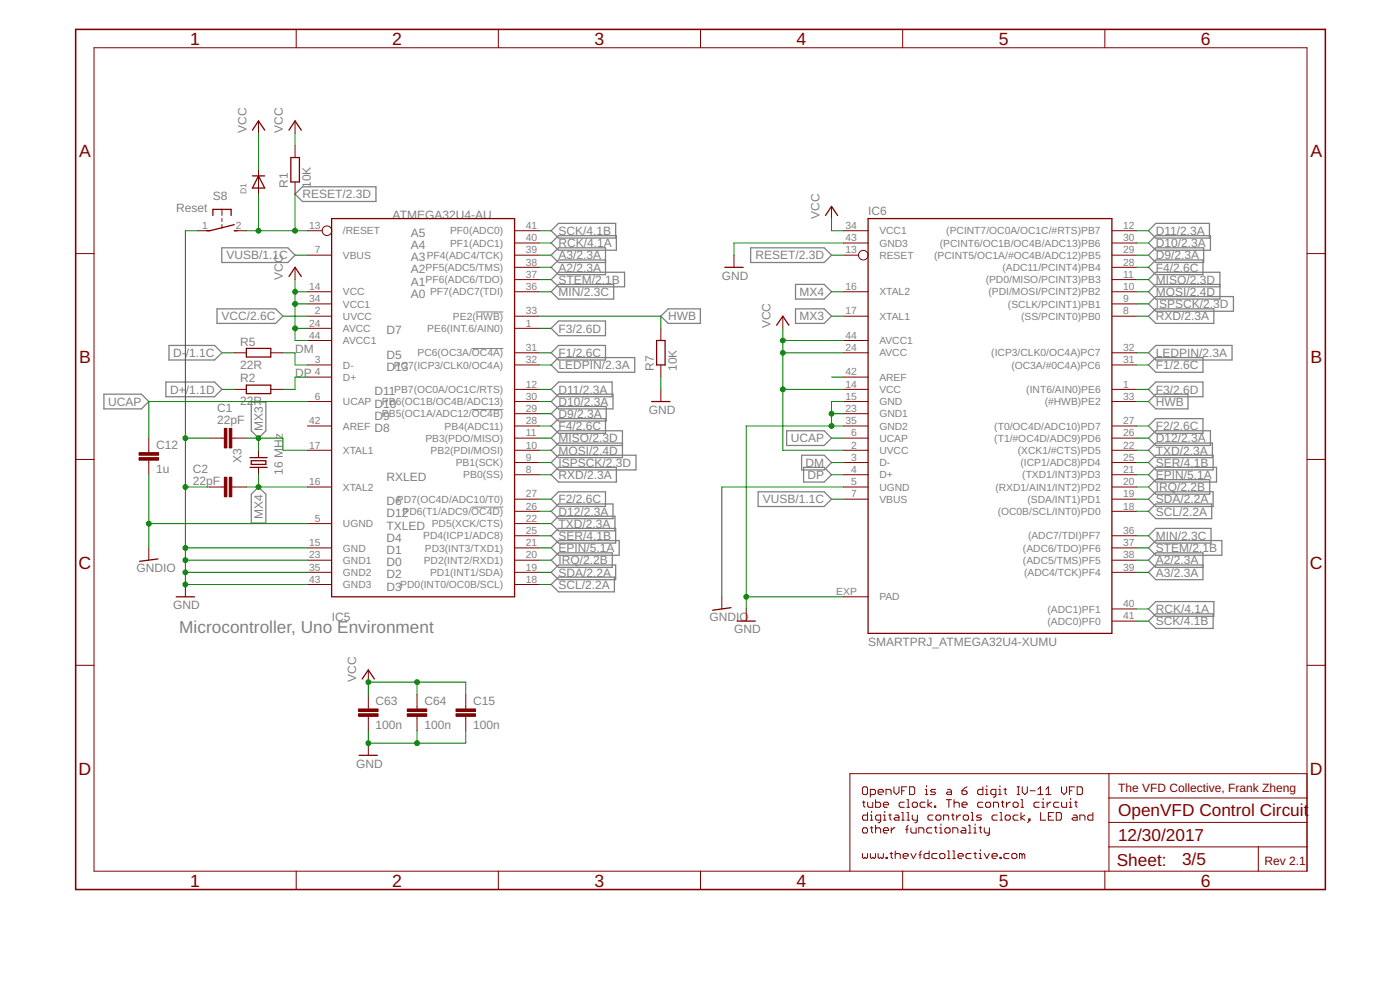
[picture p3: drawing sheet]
<svg xmlns="http://www.w3.org/2000/svg" width="210mm" height="148mm" viewBox="0 0 210 148" stroke-linecap="round" stroke-linejoin="round" font-family="sans-serif">
<path d="M70.7 52.2h4.8M71.3 46.7h4.2M70.7 76h4.8M70.7 61.4h4.8" fill="none" stroke="#808080" stroke-width=".15"/>
<g fill="none" stroke="#808080" stroke-width=".19">
<path d="M33.3 37.1h9.9l1 1.1-1 1.1h-9.9zM44.2 29.1l1.1-1.1h11.1v2.2h-11.1zM82.6 36.4l1.1-1.1h8.7v2.2h-8.7zM82.6 34.6l1.1-1.1h8.6v2.2h-8.6zM90.8 38.9h-7.1l-1.1 1.1 1.1 1.1h7.1v-4h-7.1l-1.1 1.1 1.1 1.1h7.1M112.5 37.1h11.1l1.1 1.1-1.1 1.1h-11.1zM172.2 36.4l1.1-1.1h8.2v2.2h-8.2zM172.2 34.6l1.1-1.1h8v2.2h-8zM173.3 38.9h7.1v2.2h-7.1l-1.1-1.1zM173.3 37.1h7.2v2.2h-7.2l-1.1-1.1zM15.6 59.1h5.6l1.1 1.1-1.1 1.1h-5.6zM24.9 57.2h7.3l1.1 1.1-1.1 1.1h-7.3z"/>
<path d="M25.3 51.8h6.9l1.1 1.1-1.1 1h-6.9zM32.5 46.3h8.8l1.1 1.1-1.1 1.1h-8.8zM82.6 54.7l1.1-1.1h11.5v2.2h-11.5zM82.6 52.9l1.1-1.1h7.1v2.1h-7.1zM82.6 58.3l1.1-1.1h8.1v2.2h-8.1zM82.6 43.7l1.1-1.1h8.3v2.2h-8.3zM82.6 41.9l1.1-1.1h9.9v2.2h-9.9zM82.6 49.2l1.1-1.1h7.1v2.2h-7.1zM99.1 47.4l1.1-1.1h4.8v2.2h-4.8zM119.3 46.3h4.3l1.1 1.1-1.1 1.1h-4.3zM119.3 42.6h4.3l1.1 1.1-1.1 1.1h-4.3zM172.2 47.4l1.1-1.1h8.7v2.2h-8.7z"/>
<path d="M172.2 52.9l1.1-1.1h11.4v2.1h-11.4zM172.2 58.3l1.1-1.1h7.1v2.2h-7.1zM172.2 45.5l1.1-1.1h11.6v2.2h-11.6zM173.3 53.6h7.1v2.2h-7.1l-1.1-1.1zM173.3 59.1h4.8v2.2h-4.8l-1.1-1.1zM182.9 42.6h-9.6l-1.1 1.1 1.1 1.1h9.6v-4h-9.6l-1.1 1.1 1.1 1.1h9.6M37.7 60.2h2.2v4.3l-1.1 1.1-1.1-1.1zM38.8 73l1.1 1v4.4h-2.2v-4.4zM82.6 71.1l1.1-1.1h8.7v2.2h-8.7zM82.6 78.4l1.1-1.1h8.5v2.2h-8.5zM82.6 63.8l1.1-1.1h7.1v2.2h-7.1zM82.6 62l1.1-1.1h7.2v2.2h-7.2z"/>
<path d="M82.6 60.2l1.1-1.1h8.2v2.2h-8.2zM83.7 79.2h8.6v2.2h-8.6l-1.1-1.1zM83.7 68.2h11.7v2.2h-11.7l-1.1-1.1zM83.7 75.5h8.2v2.2h-8.2l-1.1-1.1zM83.7 73.7h7.1v2.2h-7.1l-1.1-1.1zM93.3 66.4h-9.6l-1.1 1.1 1.1 1.1h9.6v-4.1h-9.6l-1.1 1.1 1.1 1.1h9.6M113.7 73.7h9.9l1.1 1.1-1.1 1.1h-9.9zM117.9 64.5h5.7l1.1 1.1-1.1 1.1h-5.7zM120.2 68.2h3.4l1.1 1.1-1.1 1.1h-3.4zM120.5 70h3.1l1.1 1.1-1.1 1.1h-3.1zM172.2 67.5l1.1-1.1h8.5v2.2h-8.5zM172.2 69.3l1.1-1.1h8.6v2.2h-8.6z"/>
<path d="M172.2 74.8l1.1-1.1h8.6v2.2h-8.6zM172.2 76.6l1.1-1.1h8.4v2.2h-8.4zM172.2 63.8l1.1-1.1h7.1v2.2h-7.1zM172.2 65.6l1.1-1.1h8.2v2.2h-8.2zM172.2 73l1.1-1.1h8.1v2.1h-8.1zM173.3 70h9.1v2.2h-9.1l-1.1-1.1zM82.6 85.7l1.1-1.1h8.6v2.2h-8.6zM82.6 87.6l1.1-1.1h8.4v2.2h-8.4zM83.7 81h9.1v2.2h-9.1l-1.1-1.1zM83.7 82.8h8.1v2.2h-8.1l-1.1-1.1zM172.2 91.2l1.1-1.1h8.7v2.2h-8.7zM172.2 80.3l1.1-1.1h8.3v2.2h-8.3z"/>
<path d="M172.2 93l1.1-1h8.6v2.1h-8.6zM172.2 82.1l1.1-1.1h9.9v2.2h-9.9zM180.4 84.6h-7.1l-1.1 1.1 1.1 1.1h7.1v-4h-7.1l-1.1 1.1 1.1 1.1h7.1"/>
</g>
<g fill="none" stroke="#800000" stroke-width=".15">
<path d="M14.1 7.2h181.9v123.3h-181.9zM38.8 18.1v1.8M44.2 18.1v1.8M44.4 4.4v2.8M74.7 4.4v2.8M105 4.4v2.8M135.3 4.4v2.8M165.7 4.4v2.8M11.3 38h2.8M29.6 34.6h1.9M33.3 31.4v.9M33.3 32.7v.5"/>
<path d="M33.3 33.7v.4M35.1 34.6h1.8M38.8 25.4v3.7M44.2 21.8v1.8M44.2 27.3v1.8M46.1 34.6h2.2M46.1 38.2h3.6M77.2 34.6h3.6M77.2 36.4h3.6M77.2 38.2h3.6M110 38.2v1.8M124.7 30.9v1.8"/>
<path d="M126.5 34.6h3.7M126.5 36.4h3.7M126.5 38.2h2.2M166.7 34.6h3.7M166.7 36.4h3.7M166.7 38.2h3.7M196 38h2.7M35.1 52.9h1.8M35.1 58.3h1.8M40.6 52.9h1.8M40.6 58.3h1.8M44.2 40v1.9"/>
<path d="M46.1 43.7h3.6M46.1 47.4h3.6M46.1 54.7h3.6M46.1 49.2h3.6M46.1 56.5h3.6M46.1 51h3.6M46.1 45.5h3.6M77.2 43.7h3.6M77.2 47.4h3.6M77.2 54.7h3.6M77.2 49.2h3.6M77.2 52.9h3.6"/>
<path d="M77.2 58.3h3.6M77.2 40h3.6M77.2 41.9h3.6M99.1 49.2v1.8M99.1 54.7v1.8M99.1 58.3v1.9M117.4 47.4v1.8M126.5 43.7h3.7M126.5 47.4h3.7M126.5 52.9h3.7M126.5 58.3h3.7M126.5 56.5h3.7"/>
<path d="M126.5 51h3.7M166.7 43.7h3.7M166.7 47.4h3.7M166.7 54.7h3.7M166.7 52.9h3.7M166.7 58.3h3.7M166.7 40h3.7M166.7 41.9h3.7M166.7 45.5h3.7M11.3 68.8h2.8M22.3 65.6v2.2M22.3 68.9v2.2"/>
<path d="M31.5 73h2.2M31.5 65.6h2.2M34.7 73h2.2M34.7 65.6h2.2M38.8 67.5v1.1M38.8 70v1.1M46.1 73h3.6M46.1 67.5h3.6M46.1 78.4h3.6M46.1 63.8h3.6M46.1 60.2h3.6M77.2 67.5h3.6"/>
<path d="M77.2 78.4h3.6M77.2 65.6h3.6M77.2 69.3h3.6M77.2 71.1h3.6M77.2 74.8h3.6M77.2 76.6h3.6M77.2 63.8h3.6M77.2 60.2h3.6M77.2 62h3.6M126.5 73h3.7M126.5 67.5h3.7M126.5 65.6h3.7"/>
<path d="M126.5 69.3h3.7M126.5 71.1h3.7M126.5 74.8h3.7M126.5 63.8h3.7M126.5 60.2h3.7M126.5 62h3.7M166.7 73h3.7M166.7 67.5h3.7M166.7 65.6h3.7M166.7 69.3h3.7M166.7 71.1h3.7M166.7 74.8h3.7"/>
<path d="M166.7 76.6h3.7M166.7 63.8h3.7M166.7 60.2h3.7M196 68.8h2.7M11.3 99.7h2.8M22.3 82.1v1.8M27.8 87.6v1.8M46.1 82.1h3.6M46.1 83.9h3.6M46.1 85.7h3.6M46.1 87.6h3.6M77.2 82.1h3.6"/>
<path d="M77.2 80.3h3.6M77.2 83.9h3.6M77.2 85.7h3.6M77.2 87.6h3.6M108.2 89.4v1.8M111.9 91.2v1.8M126.5 89.4h3.7M166.7 82.1h3.7M166.7 80.3h3.7M166.7 83.9h3.7M166.7 85.7h3.7M166.7 93h3.7"/>
<path d="M166.7 91.2h3.7M196 99.7h2.7M55.2 100.4v1.8M55.2 104v2.2M55.2 107.3v2.2M55.2 111.3v1.9M62.5 104v2.2M62.5 107.3v2.2M69.8 104v2.2M69.8 107.3v2.2M129.5 117.9h.4l.2 .2v.8l-.2 .1h-.4l-.2-.1v-.8zM129.5 120v.8l.2 .1"/>
<path d="M130.5 119h.6l.2-.1v-.4l-.2-.2h-.6v1.1M131.3 119.8v1.1h.5l.2-.1v-.4l-.2-.2h-.5M131.7 118.7h.7v-.2l-.2-.2h-.4l-.1 .2v.4l.1 .1h.4M132.8 119v-.7h.6l.2 .2v.5M134 117.9v.8l.4 .3 .4-.3v-.8M135.2 118.5h.4M136 117.9h-.8v1.1M136 119.8h.2v1.1M136.4 117.9h.5l.2 .2v.8l-.2 .1h-.5zM138.7 119h.4M138.7 118.3h.2v.7M138.9 117.7v.2"/>
<path d="M139.1 119.8v1.1M140.3 118.3h-.6l-.2 .2 .2 .2h.4l.2 .2-.2 .1h-.6M141.9 119.8h.7M142.1 118.3h.4l.1 .2v.5h-.5l-.2-.1 .2-.2h.5M142.3 119.8v1.1M143 119.8v1.1M144.2 118.5h.6l.2 .2v.2l-.2 .1h-.4l-.2-.1zM145 117.9l-.4 .2-.4 .4M147.4 117.9v1.1h-.6l-.2-.1v-.4l.2-.2h.6M147.8 119h.3M147.8 118.3h.2v.7M148 117.7v.2"/>
<path d="M149.3 119h-.6l-.2-.1v-.4l.2-.2h.6v.9l-.2 .2h-.2M149.7 119h.4M149.7 118.3h.2v.7M149.9 117.7v.2M150.3 120v.8l.2 .1M150.5 118.3h.4M150.7 118.1v.8l.2 .1M152.5 117.9h.4M152.5 119h.4M152.7 117.9v1.1M153.1 119.8h.2v1.1M153.3 117.9v.8l.3 .3 .4-.3v-.8"/>
<path d="M154.4 118.5h.8M155.6 119h.8M155.6 118.3l.4-.4v1.1M156.4 119.6v.2M156.8 119h.8M156.8 118.3l.4-.4v1.1M159.2 117.9v.8l.3 .3 .4-.3v-.8M160.3 118.5h.4M160.5 119.6v.2M161.1 117.9h-.8v1.1M161.3 120v.8l.2 .1M161.5 117.9h.6l.2 .2v.8l-.2 .1h-.6z"/>
<path d="M166.3 115.9v14.6M166.3 119.5h29.7M196 115.9h-68.6v14.6M44.4 130.5v2.8M74.7 130.5v2.8M105 130.5v2.8M129.3 127.9v.5l.2 .2 .2-.2 .2 .2 .2-.2v-.5M129.3 120.2h.4M129.5 124h.4l.2 .2v.4l-.2 .2h-.4l-.2-.2v-.4zM130.1 121.7v1.2h-.6l-.2-.2v-.4l.2-.2h.6M130.1 120.2v.6l.2 .1h.6v-.7M130.5 127.9v.5l.2 .2 .2-.2 .2 .2 .2-.2v-.5"/>
<path d="M130.5 122.9h.4M130.5 122.1h.2v.8M130.5 124h.4M130.7 121.5v.2M130.7 123.8v.8l.2 .2M131.3 123.6v1.2M131.3 124.2l.2-.2h.3l.2 .2v.6M131.7 127.9v.5l.1 .2 .2-.2 .2 .2 .2-.2v-.5M132 122.9h-.5l-.2-.2v-.4l.2-.2h.5v1l-.2 .2h-.1M132.4 120.6h.8v-.2l-.2-.2h-.3l-.3 .2v.4l.3 .1h.3M132.4 124.4h.8v-.2l-.2-.2h-.3l-.3 .2v.4l.3 .2h.3M132.4 122.9h.4"/>
<path d="M132.4 122.1h.3v.8M132.7 121.5v.2M132.8 128.4h.2v.2h-.2zM133.2 122.1h.4M133.4 121.9v.8l.2 .2M133.4 127.9h.4M133.6 124v.8M133.6 127.7v.7l.2 .2M134.2 124h-.2l-.4 .4M134.2 122.1h.4l.2 .2v.6h-.6l-.2-.2 .2-.2h.6M134.2 128.1l.2-.2h.4l.2 .2v.5M134.2 127.5v1.1"/>
<path d="M135.2 122.9h.4M135.2 121.7h.2v1.2M135.3 130.5v2.8M135.4 128.2h.8v-.1l-.2-.2h-.4l-.2 .2v.3l.2 .2h.4M135.6 120.2h-.6l-.2 .2v.4l.2 .1h.6M135.8 124.2h.4M136 120.9h.4M136 121.7h.2v1.2M136 122.9h.4M136.2 123.6l-.2 .2v1M136.6 124v.6l.2 .2h.6v-.8M136.6 127.9l.3 .7 .5-.7"/>
<path d="M136.8 120.4l.2-.2h.4l.1 .2v.4l-.1 .1h-.4l-.2-.1zM136.8 122.1v.6l.2 .2h.5M137.5 122.1v1l-.1 .2h-.2M137.8 124.8v-.8h.5l.2 .2v.6M137.8 128.1h.3M138.1 127.5l-.2 .2v.9M138.7 120.2h-.6l-.2 .2v.4l.2 .1h.6M139.3 127.5v1.1h-.6l-.2-.2v-.3l.2-.2h.6M139.7 120.2l-.6 .4 .6 .3M139.7 124h-.6l-.2 .2v.4l.2 .2h.6M139.9 122.1h-.6l-.2 .2v.4l.2 .2h.6M140.1 120.8h.2v.1h-.2z"/>
<path d="M140.1 124h.4M140.3 123.8v.8l.2 .2M140.5 127.9h-.6l-.2 .2v.3l.2 .2h.6M140.5 122.1h.4l.2 .2v.4l-.2 .2h-.4l-.2-.2v-.4zM140.9 124h.2v.8M140.9 124.8h.4M140.9 128.1l.2-.2h.4l.2 .2v.3l-.2 .2h-.4l-.2-.2zM141.1 123.4v.2M141.5 122.9v-.8h.5l.2 .2v.6M141.7 124.2l.2-.2h.4l.2 .2v.4l-.2 .2h-.4l-.2-.2zM142.1 127.5h.2v1.1M142.1 128.6h.4"/>
<path d="M142.7 122.1h.3M142.9 127.5h.1v1.1M142.9 121.9v.8l.1 .2M142.9 124.8v-.8h.5l.2 .2v.6M142.9 128.6h.3M143 120.4l.2-.2h.4l.2 .2v.5M143.4 122.1v.8M143.6 128.2h.8v-.1l-.2-.2h-.4l-.2 .2v.3l.2 .2h.4M144 122.1h-.2l-.4 .4M144.2 120.6h.8v-.2l-.2-.2h-.4l-.2 .2v.4l.2 .1h.4M144.2 124h.4l.2 .2v.6h-.6l-.2-.2 .2-.2h.6M144.4 122.3l.2-.2h.4l.2 .2v.4l-.2 .2h-.4l-.2-.2z"/>
<path d="M145.2 124.8h.4M145.2 123.6h.2v1.2M145.6 127.9h-.6l-.2 .2v.3l.2 .2h.6M145.6 122.9h.4M145.6 121.7h.2v1.2M146 124.8h.4M146 124h.2v.8M146 127.9h.4M146.2 123.4v.2M146.2 127.7v.7l.2 .2M146.8 124h.4M146.8 127.9h.2v.7"/>
<path d="M146.8 128.6h.4M147 123.8v.8l.2 .2M147 127.3v.2M147.2 122.1h-.6l-.2 .2 .2 .2h.4l.2 .2-.2 .2h-.6M147.4 120.2h-.6l-.2 .2v.4l.2 .1h.6M147.6 124v.6l.2 .2h.5M147.6 127.9l.4 .7 .3-.7M147.8 120.4l.2-.2h.3l.2 .2v.4l-.2 .1h-.3l-.2-.1zM148.3 124v1l-.2 .2h-.1M148.7 128.2h.8v-.1l-.2-.2h-.4l-.2 .2v.3l.2 .2h.4M148.9 120.9v-.7h.6l.2 .2v.5M149.5 122.1h-.6l-.2 .2v.4l.2 .2h.6"/>
<path d="M149.9 128.4h.2v.2h-.2zM149.9 122.9h.4M149.9 121.7h.2v1.2M150.1 120.2h.4M150.9 122.1h.4l.2 .2v.4l-.2 .2h-.4l-.2-.2v-.4zM150.9 120.2v.7M151.3 127.9h-.6l-.2 .2v.3l.2 .2h.6M151.5 120.2h-.2l-.4 .4M151.7 128.1l.2-.2h.4l.2 .2v.3l-.2 .2h-.4l-.2-.2zM151.9 120.4l.2-.2h.4l.2 .2v.4l-.2 .1h-.4l-.2-.1zM152.7 122.1h-.6l-.2 .2v.4l.2 .2h.6M153.1 120.9h.4"/>
<path d="M153.1 121.7v1.2M153.2 128.1l-.1-.2h-.2v.7M153.2 128.1v.5M153.2 128.1l.2-.2 .2 .2v.5M153.6 122.1l-.5 .4 .5 .4M154.2 122.7h.2v.2h-.2zM154.4 122.9l-.3 .4M155.8 120.2h-.6l-.2 .2v.4l.2 .1h.6M156 121.7v1.2h.8M156.2 120.2h.2v.7M156.2 120.9h.4M157 120.2v.7"/>
<path d="M157.2 122.3h.4M157.6 120.2h-.2l-.4 .4M158 121.7h-.8v1.2h.8M158.4 121.7h.5l.2 .2v.8l-.2 .2h-.5zM158.7 120.2h-.5l-.2 .2v.4l.2 .1h.5M159.2 120.2v.6l.1 .1h.6v-.7M160.3 120.2h.2v.7M160.3 120.9h.4M160.9 122.1h.4l.2 .2v.6h-.6l-.2-.2 .2-.2h.6M161.1 120.2h.4M161.9 122.9v-.8h.6l.2 .2v.6M163.9 121.7v1.2h-.6l-.2-.2v-.4l.2-.2h.6"/>
<path d="M165.7 130.5v2.8M166.3 126.9h29.7M166.3 123.2h29.7M188.7 126.9v3.6"/>
<circle cx="49" cy="34.6" r=".72"/>
<circle cx="129.4" cy="38.2" r=".72"/>
</g>
<g fill="none" stroke="#800000" stroke-width=".19">
<path d="M37.8 19.5l1-1.4 .9 1.4M43.3 19.5l.9-1.4 1 1.4M31.9 32.3v-.9h2.7v.9M35.1 33.7l-3.6 .9h-.5M35.1 34.6h.5M37.8 26.4h1.9M38.8 26.4l.9 1.8h-1.9zM43.6 23.6h1.3v3.7h-1.3zM49.7 32.7h27.5v56.7h-27.5zM123.8 32.3l.9-1.4 .9 1.4M130.2 32.7h36.5v62.2h-36.5zM36.9 57.7h3.7v1.3h-3.7z"/>
<path d="M36.9 52.2h3.7v1.3h-3.7zM43.3 41.4l.9-1.4 1 1.4M98.4 51h1.3v3.7h-1.3zM108.7 40h2.7M116.4 48.7l1-1.3 .9 1.3M37.5 68.6h2.5M37.5 70h2.5M37.7 69h2.2v.6h-2.2zM97.7 60.2h2.8M23.7 83.7l-2.8 .4M26.4 89.4h2.8M109.6 91l-2.8 .4"/>
<path d="M110.5 93h2.7M53.8 113.2h2.8M54.3 101.7l.9-1.3 .9 1.3"/>
</g>
<g fill="#800000" stroke="#800000" stroke-width=".15">
<path d="M34.4 64.2h.4v2.9h-.4z"/>
<path d="M33.6 64.2h.4v2.9h-.4z"/>
<path d="M34.4 71.5h.4v2.9h-.4z"/>
<path d="M33.6 71.5h.4v2.9h-.4z"/>
<path d="M53.8 106.9h2.9v.4h-2.9z"/>
<path d="M53.8 106.2h2.9v.4h-2.9z"/>
<path d="M61.1 106.9h2.9v.4h-2.9z"/>
<path d="M61.1 106.2h2.9v.4h-2.9z"/>
<path d="M20.8 68.6h3v.3h-3z"/>
<path d="M20.8 67.8h3v.4h-3z"/>
<path d="M68.4 106.9h2.9v.4h-2.9z"/>
<path d="M68.4 106.2h2.9v.4h-2.9z"/>
</g>
<path d="M11.3 4.4h187.4v128.9h-187.4z" fill="none" stroke="#800000" stroke-width=".23"/>
<g fill="none" stroke="#008000" stroke-width=".15">
<path d="M38.8 19.9v5.5M44.2 19.9v1.9M29.6 34.6h-1.8v53h18.3M36.9 34.6h9.2M38.8 29.1v5.5M44.2 29.1v5.5M44.2 38.2h1.9M80.8 34.6h1.8M80.8 36.4h1.8M80.8 38.2h1.8M124.7 32.7v1.9h1.8M124.7 38.2h1.8"/>
<path d="M126.5 36.4h-16.5v1.8M170.4 34.6h1.8M170.4 36.4h1.8M170.4 38.2h1.8M33.3 58.3h1.8M33.3 52.9h1.8M42.4 52.9h1.8v1.8h1.9M42.4 47.4h3.7M44.2 41.9v9.1h1.9M44.2 43.7h1.9M44.2 45.5h1.9M44.2 49.2h1.9"/>
<path d="M46.1 56.5h-1.9v1.8h-1.8M80.8 47.4h18.3v1.8M80.8 43.7h1.8M80.8 49.2h1.8M80.8 58.3h1.8M80.8 52.9h1.8M80.8 54.7h1.8M80.8 41.9h1.8M80.8 40h1.8M99.1 56.5v1.8M117.4 51h9.1M117.4 49.2v18.3h9.1"/>
<path d="M117.4 58.3h9.1M117.4 52.9h9.1M124.7 43.7h1.8M124.7 47.4h1.8M124.7 56.5h1.8M170.4 43.7h1.8M170.4 45.5h1.8M170.4 58.3h1.8M170.4 52.9h1.8M170.4 47.4h1.8M170.4 54.7h1.8M170.4 41.9h1.8"/>
<path d="M170.4 40h1.8M22.3 78.4h23.8M22.3 71.1v11M27.8 65.6h3.7M27.8 73h3.7M36.9 65.6h5.5v1.9h3.7M36.9 73h9.2M38.8 65.6v1.9M38.8 71.1v1.9M46.1 60.2h-23.8v5.4M80.8 65.6h1.8M80.8 60.2h1.8"/>
<path d="M80.8 63.8h1.8M80.8 62h1.8M80.8 67.5h1.8M80.8 71.1h1.8M80.8 78.4h1.8M80.8 69.3h1.8M80.8 76.6h1.8M80.8 74.8h1.8M124.7 65.6h1.8M124.7 62h1.8M124.7 71.1h1.8M124.7 69.3h1.8"/>
<path d="M124.7 74.8h1.8M126.5 73h-18.3v16.4M126.5 60.2h-1.8v3.6M126.5 63.8h-14.6v27.4M170.4 65.6h1.8M170.4 73h1.8M170.4 60.2h1.8M170.4 63.8h1.8M170.4 67.5h1.8M170.4 71.1h1.8M170.4 69.3h1.8M170.4 76.6h1.8"/>
<path d="M170.4 74.8h1.8M27.8 82.1h18.3M27.8 83.9h18.3M27.8 85.7h18.3M80.8 82.1h1.8M80.8 83.9h1.8M80.8 85.7h1.8M80.8 87.6h1.8M80.8 80.3h1.8M111.9 89.4h14.6M170.4 82.1h1.8M170.4 83.9h1.8"/>
<path d="M170.4 85.7h1.8M170.4 80.3h1.8M170.4 91.2h1.8M170.4 93h1.8M55.2 104v-1.8h14.6v1.8M55.2 109.5v1.8h14.6v-1.8M62.5 102.2v1.8M62.5 109.5v1.8"/>
</g>
<g fill="#008000" stroke="#008000" stroke-width=".15">
<circle cx="27.8" cy="73" r=".36"/>
<circle cx="27.8" cy="65.6" r=".36"/>
<circle cx="27.8" cy="82.1" r=".36"/>
<circle cx="27.8" cy="83.9" r=".36"/>
<circle cx="27.8" cy="85.7" r=".36"/>
<circle cx="27.8" cy="87.6" r=".36"/>
<circle cx="55.2" cy="111.3" r=".36"/>
<circle cx="62.5" cy="111.3" r=".36"/>
<circle cx="124.7" cy="62" r=".36"/>
<circle cx="124.7" cy="63.8" r=".36"/>
<circle cx="111.9" cy="89.4" r=".36"/>
<circle cx="44.2" cy="45.5" r=".36"/>
<circle cx="44.2" cy="49.2" r=".36"/>
<circle cx="44.2" cy="43.7" r=".36"/>
<circle cx="55.2" cy="102.2" r=".36"/>
<circle cx="62.5" cy="102.2" r=".36"/>
<circle cx="117.4" cy="58.3" r=".36"/>
<circle cx="117.4" cy="51" r=".36"/>
<circle cx="117.4" cy="52.9" r=".36"/>
<circle cx="38.8" cy="65.6" r=".36"/>
<circle cx="38.8" cy="73" r=".36"/>
<circle cx="44.2" cy="34.6" r=".36"/>
<circle cx="38.8" cy="34.6" r=".36"/>
<circle cx="22.3" cy="78.4" r=".36"/>
</g>
<g font-size="2.6" fill="#800000">
<text x="28.5" y="6.7">1</text>
<text x="58.8" y="6.7">2</text>
<text x="89.1" y="6.7">3</text>
<text x="119.4" y="6.7">4</text>
<text x="149.8" y="6.7">5</text>
<text x="180.1" y="6.7">6</text>
<text x="11.8" y="23.5">A</text>
<text x="196.5" y="23.5">A</text>
<text x="11.8" y="54.3">B</text>
<text x="196.5" y="54.3">B</text>
<text x="11.8" y="85.2">C</text>
<text x="196.4" y="85.2">C</text>
<text x="11.8" y="116">D</text>
<text x="196.4" y="116">D</text>
<text x="167.6" y="122.3">OpenVFD Control Circuit</text>
<text x="167.6" y="126">12/30/2017</text>
<text x="167.4" y="129.7">Sheet:</text>
<text x="177.2" y="129.6">3/5</text>
<text x="28.5" y="132.8">1</text>
<text x="58.8" y="132.8">2</text>
<text x="89.1" y="132.8">3</text>
<text x="119.4" y="132.8">4</text>
<text x="149.8" y="132.8">5</text>
<text x="180.1" y="132.8">6</text>
</g>
<text font-size="2.6" fill="#808080" x="26.9" y="94.9">Microcontroller, Uno Environment</text>
<g font-size="1.8" fill="#808080">
<text x="36.9" y="19.9" transform="rotate(-90 36.9 19.9)">VCC</text>
<text x="42.4" y="19.9" transform="rotate(-90 42.4 19.9)">VCC</text>
<text x="43.2" y="28.2" transform="rotate(-90 43.2 28.2)">R1</text>
<text x="45.3" y="29.7">RESET/2.3D</text>
<text x="46.6" y="28.2" transform="rotate(-90 46.6 28.2)">10K</text>
<text x="26.4" y="31.8">Reset</text>
<text x="31.9" y="30">S8</text>
<text x="58.9" y="32.7">ATMEGA32U4-AU</text>
<text x="61.6" y="35.5">A5</text>
<text x="83.7" y="35.2">SCK/4.1B</text>
<text x="122.8" y="32.7" transform="rotate(-90 122.8 32.7)">VCC</text>
<text x="130.2" y="32.2">IC6</text>
<text x="173.3" y="35.2">D11/2.3A</text>
<text x="33.9" y="38.9">VUSB/1.1C</text>
<text x="42.4" y="41.9" transform="rotate(-90 42.4 41.9)">VCC</text>
<text x="61.6" y="41">A2</text>
<text x="61.6" y="39.1">A3</text>
<text x="61.6" y="37.3">A4</text>
<text x="83.7" y="40.7">A2/2.3A</text>
<text x="83.7" y="38.9">A3/2.3A</text>
<text x="83.7" y="37">RCK/4.1A</text>
<text x="108.2" y="41.9">GND</text>
<text x="113.3" y="38.9">RESET/2.3D</text>
<text x="173.3" y="38.9">D9/2.3A</text>
<text x="173.3" y="37">D10/2.3A</text>
<text x="173.3" y="40.7">F4/2.6C</text>
<text x="33.2" y="48">VCC/2.6C</text>
<text x="61.6" y="44.6">A0</text>
<text x="61.6" y="42.8">A1</text>
<text x="83.7" y="44.3">MIN/2.3C</text>
<text x="83.7" y="42.5">STEM/2.1B</text>
<text x="119.9" y="48">MX3</text>
<text x="119.9" y="44.3">MX4</text>
<text x="173.3" y="44.3">MOSI/2.4D</text>
<text x="173.3" y="42.5">MISO/2.3D</text>
<text x="173.3" y="46.2">ISPSCK/2.3D</text>
<text x="26" y="53.5">D-</text>
<text x="27.9" y="53.5">/1.1C</text>
<text x="36" y="51.8">R5</text>
<text x="44.2" y="52.8">DM</text>
<text x="58" y="53.8">D5</text>
<text x="58" y="50.1">D7</text>
<text x="83.7" y="49.8">F3/2.6D</text>
<text x="83.7" y="53.5">F1/2.6C</text>
<text x="100.2" y="48">HWB</text>
<text x="115.5" y="49.2" transform="rotate(-90 115.5 49.2)">VCC</text>
<text x="173.3" y="53.5">LEDPIN/2.3A</text>
<text x="173.3" y="48">RXD/2.3A</text>
<text x="25.5" y="59">D+</text>
<text x="27.9" y="59">/1.1D</text>
<text x="36" y="55.2">22R</text>
<text x="36" y="57.3">R2</text>
<text x="44.2" y="56.5">DP</text>
<text x="56.1" y="59.2">D11</text>
<text x="58" y="55.6">D13</text>
<text x="83.7" y="55.3">LEDPIN/2.3A</text>
<text x="83.7" y="59">D11/2.3A</text>
<text x="98" y="55.6" transform="rotate(-90 98 55.6)">R7</text>
<text x="101.5" y="55.6" transform="rotate(-90 101.5 55.6)">10K</text>
<text x="173.3" y="59">F3/2.6D</text>
<text x="173.3" y="55.3">F1/2.6C</text>
<text x="16.2" y="60.8">UCAP</text>
<text x="32.5" y="63.5">22pF</text>
<text x="32.5" y="61.7">C1</text>
<text x="36" y="60.7">22</text>
<text x="38" y="60.7">R</text>
<text x="39.4" y="64.5" transform="rotate(-90 39.4 64.5)">MX3</text>
<text x="56.1" y="61.1">D10</text>
<text x="56.1" y="62.9">D9</text>
<text x="56.1" y="64.7">D8</text>
<text x="83.7" y="62.6">D9/2.3A</text>
<text x="83.7" y="60.8">D10/2.3A</text>
<text x="83.7" y="64.5">F4/2.6C</text>
<text x="97.3" y="62">GND</text>
<text x="173.3" y="64.5">F2/2.6C</text>
<text x="173.3" y="60.8">HWB</text>
<text x="23.4" y="70.8">1u</text>
<text x="23.4" y="67.2">C12</text>
<text x="28.9" y="70.8">C2</text>
<text x="36.2" y="69.3" transform="rotate(-90 36.2 69.3)">X3</text>
<text x="42.4" y="71.1" transform="rotate(-90 42.4 71.1)">16 M</text>
<text x="42.4" y="67.1" transform="rotate(-90 42.4 67.1)">Hz</text>
<text x="83.7" y="71.8">RXD/2.3A</text>
<text x="83.7" y="68.1">MOSI/2.4D</text>
<text x="83.7" y="66.3">MISO/2.3D</text>
<text x="83.7" y="69.9">ISPSCK/2.3D</text>
<text x="118.6" y="66.3">UCAP</text>
<text x="120.8" y="69.9">DM</text>
<text x="121.1" y="71.8">DP</text>
<text x="173.3" y="68.1">TXD/2.3A</text>
<text x="173.3" y="69.9">SER/4.1B</text>
<text x="173.3" y="66.3">D12/2.3A</text>
<text x="173.3" y="71.8">EPIN/5.1A</text>
<text x="28.9" y="72.7">22pF</text>
<text x="39.4" y="77.8" transform="rotate(-90 39.4 77.8)">MX4</text>
<text x="58" y="77.5">D12</text>
<text x="58" y="75.7">D6</text>
<text x="58" y="72">RXLED</text>
<text x="83.7" y="77.2">D12/2.3A</text>
<text x="83.7" y="75.4">F2/2.6C</text>
<text x="114.4" y="75.4">VUSB/1.1C</text>
<text x="173.3" y="77.2">SCL/2.2A</text>
<text x="173.3" y="75.4">SDA/2.2A</text>
<text x="173.3" y="73.6">IRQ/2.2B</text>
<text x="58" y="83">D1</text>
<text x="58" y="81.2">D4</text>
<text x="58" y="79.3">TXLED</text>
<text x="83.7" y="79.1">TXD/2.3A</text>
<text x="83.7" y="80.9">SER/4.1B</text>
<text x="83.7" y="82.7">EPIN/5.1A</text>
<text x="173.3" y="80.9">MIN/2.3C</text>
<text x="173.3" y="82.7">STEM/2.1B</text>
<text x="20.5" y="85.7">GNDIO</text>
<text x="58" y="88.5">D3</text>
<text x="58" y="86.7">D2</text>
<text x="58" y="84.8">D0</text>
<text x="83.7" y="88.2">SCL/2.2A</text>
<text x="83.7" y="86.4">SDA/2.2A</text>
<text x="83.7" y="84.6">IRQ/2.2B</text>
<text x="173.3" y="84.6">A2/2.3A</text>
<text x="173.3" y="86.4">A3/2.3A</text>
<text x="26" y="91.2">GND</text>
<text x="49.7" y="93.1">IC5</text>
<text x="106.4" y="93.1">GNDIO</text>
<text x="110.1" y="94.9">GND</text>
<text x="173.3" y="91.9">RCK/4.1A</text>
<text x="173.3" y="93.7">SCK/4.1B</text>
<text x="130.2" y="96.7">SMARTPRJ_ATMEGA32U4-XUMU</text>
<text x="53.4" y="102.2" transform="rotate(-90 53.4 102.2)">VCC</text>
<text x="56.3" y="105.6">C63</text>
<text x="63.6" y="105.6">C64</text>
<text x="70.9" y="105.6">C15</text>
<text x="56.3" y="109.2">100n</text>
<text x="63.6" y="109.2">100n</text>
<text x="70.9" y="109.2">100n</text>
<text x="53.4" y="115">GND</text>
</g>
<g font-size="1.8" fill="#800000">
<text x="167.6" y="118.6">The VFD Collective, Frank Zheng</text>
<text x="189.6" y="129.6">Rev 2.1</text>
</g>
<g font-size="1.5" fill="#808080">
<text x="30.3" y="34.3">1</text>
<text x="35.4" y="34.3">2</text>
<text x="46.3" y="34.3">13</text>
<text x="51.4" y="35.1">/RESET</text>
<text x="67.5" y="35.1">PF0(ADC0)</text>
<text x="78.8" y="34.3">41</text>
<text x="126.8" y="34.3">34</text>
<text x="131.8" y="35.1">VCC1</text>
<text x="141.9" y="35.1">(PCINT7/OC0A/OC1C/#RTS)PB7</text>
<text x="168.4" y="34.3">12</text>
<text x="47.2" y="38">7</text>
<text x="51.4" y="38.8">VBUS</text>
<text x="63.8" y="40.6">PF5(ADC5/TMS)</text>
<text x="64" y="38.8">PF4(ADC4/TCK)</text>
<text x="67.5" y="36.9">PF1(ADC1)</text>
<text x="78.8" y="36.1">40</text>
<text x="78.8" y="38">39</text>
<text x="78.8" y="39.8">38</text>
<text x="78.8" y="41.6">37</text>
<text x="126.8" y="36.1">43</text>
<text x="126.8" y="38">13</text>
<text x="131.8" y="36.9">GND3</text>
<text x="131.8" y="38.8">RESET</text>
<text x="140.1" y="38.8">(PCINT5/OC1A/#OC4B/ADC12)PB5</text>
<text x="140.9" y="36.9">(PCINT6/OC1B/OC4B/ADC13)PB6</text>
<text x="150.3" y="40.6">(ADC11/PCINT4)PB4</text>
<text x="168.4" y="39.8">28</text>
<text x="168.4" y="38">29</text>
<text x="168.4" y="36.1">30</text>
<text x="168.4" y="41.6">11</text>
<text x="46.3" y="43.5">14</text>
<text x="46.3" y="45.3">34</text>
<text x="47.2" y="47.1">2</text>
<text x="51.4" y="44.3">VCC</text>
<text x="51.4" y="47.9">UVCC</text>
<text x="51.4" y="46.1">VCC1</text>
<text x="63.8" y="42.4">PF6(ADC6/TDO)</text>
<text x="64.5" y="44.3">PF7(ADC7(TDI)</text>
<text x="67.9" y="47.9">PE2(HWB)</text>
<text x="78.8" y="47.1">33</text>
<text x="78.8" y="43.5">36</text>
<text x="126.8" y="47.1">17</text>
<text x="126.8" y="43.5">16</text>
<text x="131.8" y="47.9">XTAL1</text>
<text x="131.8" y="44.3">XTAL2</text>
<text x="147.8" y="42.4">(PD0/MISO/PCINT3)PB3</text>
<text x="148.2" y="44.3">(PDI/MOSI/PCINT2)PB2</text>
<text x="151.1" y="46.1">(SCLK/PCINT1)PB1</text>
<text x="153.1" y="47.9">(SS/PCINT0)PB0</text>
<text x="168.4" y="43.5">10</text>
<text x="168.4" y="45.3">9</text>
<text x="168.4" y="47.1">8</text>
<text x="46.3" y="48.9">24</text>
<text x="46.3" y="50.8">44</text>
<text x="51.4" y="49.7">AVCC</text>
<text x="51.4" y="51.6">AVCC1</text>
<text x="62.6" y="53.4">PC6(OC3A/OC4A)</text>
<text x="64.1" y="49.7">PE6(INT.6/AIN0)</text>
<text x="78.8" y="52.6">31</text>
<text x="78.8" y="48.9">1</text>
<text x="126.8" y="52.6">24</text>
<text x="126.8" y="50.8">44</text>
<text x="131.8" y="53.4">AVCC</text>
<text x="131.8" y="51.6">AVCC1</text>
<text x="148.6" y="53.4">(ICP3/CLK0/OC4A)PC7</text>
<text x="168.4" y="52.6">32</text>
<text x="47.2" y="54.4">3</text>
<text x="47.2" y="56.2">4</text>
<text x="47.2" y="59.9">6</text>
<text x="51.4" y="55.2">D-</text>
<text x="51.4" y="57.1">D+</text>
<text x="59.1" y="55.2">PC7(ICP3/CLK0/OC4A)</text>
<text x="59.1" y="58.9">PB7(OC0A/OC1C/RTS)</text>
<text x="78.8" y="54.4">32</text>
<text x="78.8" y="59.9">30</text>
<text x="78.8" y="58.1">12</text>
<text x="126.8" y="56.2">42</text>
<text x="126.8" y="59.9">15</text>
<text x="126.8" y="58.1">14</text>
<text x="131.8" y="57.1">AREF</text>
<text x="131.8" y="58.9">VCC</text>
<text x="151.6" y="55.2">(OC3A/#0C4A)PC6</text>
<text x="153.9" y="58.9">(INT6/AIN0)PE6</text>
<text x="168.4" y="59.9">33</text>
<text x="168.4" y="58.1">1</text>
<text x="168.4" y="54.4">31</text>
<text x="46.3" y="63.6">42</text>
<text x="51.4" y="60.7">UCAP</text>
<text x="51.4" y="64.4">AREF</text>
<text x="57.3" y="60.7">PB6(OC1B/OC4B/ADC13)</text>
<text x="57.3" y="62.5">PB5(OC1A/ADC12/OC4B)</text>
<text x="66.7" y="64.4">PB4(ADC11)</text>
<text x="78.8" y="65.4">11</text>
<text x="78.8" y="63.6">28</text>
<text x="78.8" y="61.7">29</text>
<text x="126.8" y="61.7">23</text>
<text x="126.8" y="63.6">35</text>
<text x="127.6" y="65.4">6</text>
<text x="131.8" y="60.7">GND</text>
<text x="131.8" y="62.5">GND1</text>
<text x="131.8" y="64.4">GND2</text>
<text x="149.1" y="64.4">(T0/OC4D/ADC10)PD7</text>
<text x="156.6" y="60.7">(#HWB)PE2</text>
<text x="168.4" y="63.6">27</text>
<text x="168.4" y="65.4">26</text>
<text x="46.3" y="67.2">17</text>
<text x="51.4" y="68">XTAL1</text>
<text x="63.8" y="66.2">PB3(PDO/MISO)</text>
<text x="64.6" y="68">PB2(PDI/MOSI)</text>
<text x="68.3" y="69.8">PB1(SCK)</text>
<text x="69.5" y="71.7">PB0(SS)</text>
<text x="78.8" y="67.2">10</text>
<text x="78.8" y="69">9</text>
<text x="78.8" y="70.9">8</text>
<text x="127.6" y="70.9">4</text>
<text x="127.6" y="69">3</text>
<text x="127.6" y="67.2">2</text>
<text x="131.8" y="71.7">D+</text>
<text x="131.8" y="69.8">D-</text>
<text x="131.8" y="66.2">UCAP</text>
<text x="131.8" y="68">UVCC</text>
<text x="149.1" y="66.2">(T1/#OC4D/ADC9)PD6</text>
<text x="152.6" y="68">(XCK1/#CTS)PD5</text>
<text x="153" y="69.8">(ICP1/ADC8)PD4</text>
<text x="153.3" y="71.7">(TXD1/INT3)PD3</text>
<text x="168.4" y="69">25</text>
<text x="168.4" y="70.9">21</text>
<text x="168.4" y="67.2">22</text>
<text x="46.3" y="72.7">16</text>
<text x="51.4" y="73.5">XTAL2</text>
<text x="59.5" y="75.3">PD7(OC4D/ADC10/T0)</text>
<text x="60.4" y="77.2">PD6(T1/ADC9/OC4D)</text>
<text x="78.8" y="74.5">27</text>
<text x="78.8" y="76.4">26</text>
<text x="127.6" y="72.7">5</text>
<text x="127.6" y="74.5">7</text>
<text x="131.8" y="73.5">UGND</text>
<text x="131.8" y="75.3">VBUS</text>
<text x="149.2" y="73.5">(RXD1/AIN1/INT2)PD2</text>
<text x="149.6" y="77.2">(OC0B/SCL/INT0)PD0</text>
<text x="154" y="75.3">(SDA/INT1)PD1</text>
<text x="168.4" y="76.4">18</text>
<text x="168.4" y="72.7">20</text>
<text x="168.4" y="74.5">19</text>
<text x="46.3" y="81.8">15</text>
<text x="46.3" y="83.7">23</text>
<text x="47.2" y="78.2">5</text>
<text x="51.4" y="82.6">GND</text>
<text x="51.4" y="79">UGND</text>
<text x="63.4" y="80.8">PD4(ICP1/ADC8)</text>
<text x="63.7" y="82.6">PD3(INT3/TXD1)</text>
<text x="64.7" y="79">PD5(XCK/CTS)</text>
<text x="78.8" y="78.2">22</text>
<text x="78.8" y="80">25</text>
<text x="78.8" y="81.8">21</text>
<text x="78.8" y="83.7">20</text>
<text x="153.4" y="82.6">(ADC6/TDO)PF6</text>
<text x="154.1" y="80.8">(ADC7/TDI)PF7</text>
<text x="168.4" y="83.7">38</text>
<text x="168.4" y="81.8">37</text>
<text x="168.4" y="80">36</text>
<text x="46.3" y="85.5">35</text>
<text x="46.3" y="87.3">43</text>
<text x="51.4" y="84.5">GND1</text>
<text x="51.4" y="86.3">GND2</text>
<text x="51.4" y="88.1">GND3</text>
<text x="60" y="88.1">PD0(INT0/OC0B/SCL)</text>
<text x="63.5" y="84.5">PD2(INT2/RXD1)</text>
<text x="64.5" y="86.3">PD1(INT1/SDA)</text>
<text x="78.8" y="85.5">19</text>
<text x="78.8" y="87.3">18</text>
<text x="125.4" y="89.1">EXP</text>
<text x="131.8" y="89.9">PAD</text>
<text x="153.4" y="84.5">(ADC5/TMS)PF5</text>
<text x="153.5" y="86.3">(ADC4/TCK)PF4</text>
<text x="168.4" y="85.5">39</text>
<text x="157.1" y="93.6">(ADC0)PF0</text>
<text x="157.1" y="91.8">(ADC1)PF1</text>
<text x="168.4" y="92.8">41</text>
<text x="168.4" y="91">40</text>
</g>
<text font-size="1.3" fill="#808080" x="36.9" y="29.1" transform="rotate(-90 36.9 29.1)">D1</text>
</svg>
